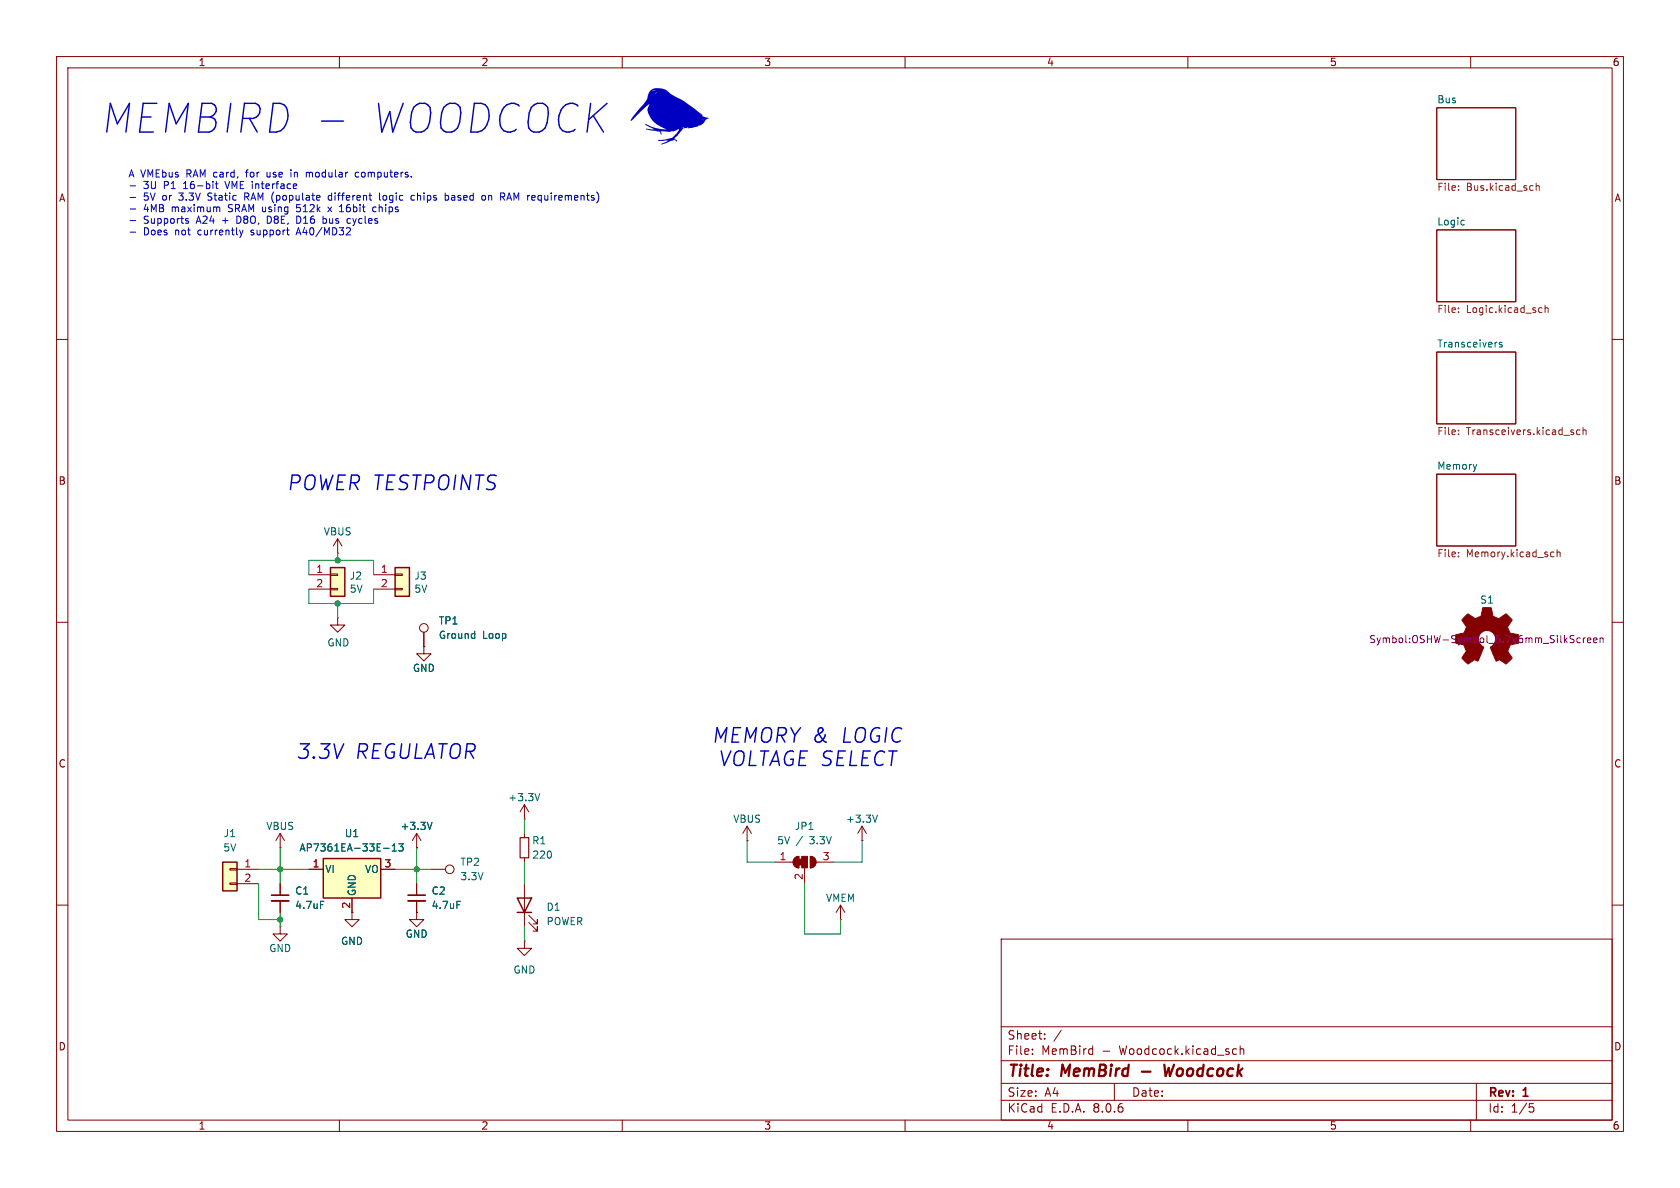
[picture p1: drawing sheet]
<svg xmlns="http://www.w3.org/2000/svg" width="297mm" height="210mm" viewBox="0 0 297 210" stroke-linecap="round" stroke-linejoin="round" font-family="sans-serif">
<g fill="none" stroke="#840000" stroke-width=".18">
<path d="M10 10h277v190h-277zM12 12h273v186h-273zM60 10v2M110 10v2M160 10v2M210 10v2M254 19.1h14v12.7h-14zM260 10v2M10 60h2M254 40.6h14v12.7h-14zM285 60h2M254 62.2h14v12.7h-14z"/>
<path d="M254 83.8h14v12.7h-14zM10 110h2M285 110h2M10 160h2M285 160h2M177 166h108v32h-108zM60 198v2M110 198v2M160 198v2M177 194.5h108M177 191.5h108M177 187.5h108"/>
<path d="M177 181.5h108M182.5 186.3v.1M182.5 185.5v.1M184.7 183.6v.1M184.7 182.8v.1M187.6 182.1l-1.3 2M193 185.4l.2 .1M193.2 184.9v1.5M193.2 186.3l-.2 .1M197 191.5v3M210 198v2M218.2 185.4l.4 .1"/>
<path d="M218.6 186.3l-.4 .1M219.2 185.5l.3-.1 .3 .1 .1 .9M219.2 184.9v1.5M260 198v2M261 191.5v6.5M270.4 195.1h.7M270.5 195.7h.4l.3 .3-.2 .5-.5 .1"/>
</g>
<path d="M201.9 189.4h1.5M205.8 188.2l.3 2 .5-1.4 .2 1.4 .8-2" fill="none" stroke="#840000" stroke-width=".4"/>
<g fill="#0000c2">
<path d="M115 16l.4-.3 .5-.1 1.7 .2 1.1 .9 2 1.1 1.8 1.2 1.7 1.3-.1 .2 1.3 .4-.4 .1-.9 1-.9 .4-.9 .2h-.6l.1 .1h-.1v-.1h.4l-.6-.1-.2 .2h-.5l.1-.2 .2 .1-.2-.1h1.8h-1.9l-.2 .1 .2 .2-1.6 1.8 .5 .3v.1l-.5-.3-1.5 .6-.9 .2 1.3-.6h-1.5h-.4l.1-.1h1.9h-1.9l3-.5h-.4l.7-.7 .4-.8-.9 .4h-2.3l.2 .5-.2 .1-.2-.5-.6-.2h1h-1.6l-1.1-.2-.1-.1 1.5 .1-1.8-1h.3l1.8 .7 1.8 .3-.9-.5h1.3l-1.5-.1h1.5h-1.5l-.2-.1h6.9h-6.9l-1.2-.9h9l-9-.1h9.2l-9.3-.1h9.5h-9.5h9l.7-.1-9.7 .1-.5-.8 9.3-.1-9.3 .1-.2-.7h8.6h-8.6v-.3l.3-.9-3.3 3 .1-.3h.2h-.2l.4-.6 1.8-2.1h7.3h-7.3l.3-.4h5.3h-5.3l.3-.5 .2-.9h1.1l.4-.3-.4 .3h-1.1l.2-.3h.5h-.5l.1-.1 1-.2-.3-.1-.3 .3h-.4z"/>
<circle cx="121.6" cy="22.6" r=".06"/>
</g>
<g fill="none" stroke="#840000" stroke-width=".18">
<path d="M254 19.1h14v12.7h-14zM254 40.6h14v12.7h-14zM254 62.2h14v12.7h-14zM59.7 97.8h.1M59.7 95.3l-.8 1.2M59.7 95.3v2.5M59.7 95.3l.8 1.2M254 83.8h14v12.7h-14zM59.7 109.2v1.3h1.3l-1.3 1.3-1.3-1.3h1.3M59.7 109.2h.1M74.9 114.3v1.3h1.3l-1.3 1.2-1.2-1.2h1.2M74.9 114.3h.1"/>
<path d="M74.9 111.8v2.5M49.5 156.2v2M49.5 159.3v2M92.7 144.8h.1M92.7 142.2l-.8 1.3M92.7 142.2v2.6M92.7 147.3v.8M92.7 151.6v.8M92.7 156.2v7.6M92.7 142.2l.8 1.3M132.1 148.6h.1M132.1 146.1l-.8 1.2"/>
<path d="M132.1 146.1v2.5M132.1 146.1l.7 1.2M137.2 152.4h3M140.5 151.7l.7-.3v2a1.02 1.02 0 0 1-.9-.6 1.02 1.02 0 0 1 .2-1.1zM142.2 153.4v2.8M143.3 151.4a1.02 1.02 0 0 1 1 1 1.02 1.02 0 0 1-1 1zM144.3 152.4h3M49.5 163.8v1.3h1.3l-1.3 1.3-1.2-1.3h1.2M49.5 163.8h.1M62.2 161.3v1.3h1.3l-1.3 1.2-1.2-1.2h1.2M73.7 161.3v1.3h1.2l-1.2 1.2-1.3-1.2h1.3M73.7 161.3h.1"/>
<path d="M92.7 166.4v1.2h1.3l-1.3 1.3-1.3-1.3h1.3M92.7 166.4h.1M93.5 163.1l1.5 1.5v-.8v.8h-.8M93.5 161.8l1.5 1.5v-.7v.7h-.8M148.6 162.6h.1M148.6 160l-.8 1.3M148.6 160v2.6M148.6 160l.8 1.3"/>
<circle cx="74.9" cy="111" r=".76"/>
</g>
<path d="M258.8 38.9l.1 .1M258.9 39.7l-.1 .1M264.6 60.5h.1M265.5 60.6l-.3-.1-.2 .2 .1 .2 .4 .1v.3h-.5M261.1 82.1l-.3 .8M83.8 112l.1 .1M83.9 111.6v1.2M83.9 112.8h-.1M56.7 159.3h.6M95.4 140.3l-.4 1.2" fill="none" stroke="#006464" stroke-width=".18"/>
<g fill="none" stroke="#725600" stroke-width=".18">
<path d="M257.9 32.9v.1M257.9 33.5v.2M271.6 32.4v1.3M271.6 32.9l.2-.1 .3 .1v.8M257.9 54.5v.1M257.9 55.1v.1M272.2 54.4l.4 .1M272.6 55.2h-.4M273.1 54.5l.2-.1 .3 .1 .1 .7M273.1 54v1.2M257.9 76.7v.1M257.9 76.1v.1"/>
<path d="M278.2 76.5v.3M279.3 76.1l-.3-.1-.3 .2 .1 .6h.5M279.9 76.1l.1-.1 .3 .1 .1 .7M279.9 75.6v1.2M257.9 97.6v.2M257.9 98.3v.1M274.4 97.6h.3M274.7 98.4h-.3M275.3 97.7l.1-.1h.4v.8M275.3 97.2v1.2"/>
</g>
<g fill="#840000" stroke="#840000" stroke-width=".18">
<path d="M259 109l.5-.5 .9 .6a.62 .62 0 0 0 1 0l.2-.1a1.62 1.62 0 0 0 .5-1.4l.1-.2h1.4l.2 .8a.74 .74 0 0 0 .7 1l.5 .2 1.3-.9 1 1.1-.4 .6a.75 .75 0 0 0-.1 1.2l.2 .5 1.4 .3 .1 1.5-1.5 .3v.1a1.23 1.23 0 0 0-.3 1.2l.6 1-.1 .2-1 .9-.8-.6a.54 .54 0 0 0-.8 .1l-1.1-2.4a2.33 2.33 0 0 0 .9-1.9 1.54 1.54 0 0 0-2.5-.7 1.54 1.54 0 0 0 .4 2.5l-1.1 2.5a.69 .69 0 0 0-1.1 .1l-.6 .4-1.1-1.1 .8-1.2-.2-.5a.71 .71 0 0 0-.9-.8l-.7-.1v-1.5l.4-.1a1.11 1.11 0 0 0 1.2-.7 .72 .72 0 0 0-.2-1.2l-.4-.6z"/>
<path d="M141.2 151.9h.5v1h-.5z"/>
<path d="M140.5 151.7l.7-.3v2a1.02 1.02 0 0 1-.9-.6 1.02 1.02 0 0 1 .2-1.1z"/>
<path d="M141.7 151.4h1v2h-1z"/>
<path d="M143.3 151.4a1.02 1.02 0 0 1 1 1 1.02 1.02 0 0 1-1 1z"/>
</g>
<path d="M279.4 112.8h-.4l-.2 .2 .1 .5h.5M279.9 112.8v.8M280.3 112.8l-.4 .2M280.6 113.2l.6-.1v-.3h-.4l-.2 .1 .1 .6h.5M281.7 113.2l.6-.1v-.3h-.4l-.2 .1 .1 .6h.5M282.9 112.9l.2-.1h.3v.8M282.9 112.8v.8" fill="none" stroke="#840084" stroke-width=".18"/>
<path d="M48 159.3h3.1" fill="none" stroke="#840000" stroke-width=".33"/>
<path d="M48 158.2h3.1" fill="none" stroke="#840000" stroke-width=".3"/>
<path d="M91.4 158.8h2.6l-1.3 2.5zM91.4 161.3h2.6" fill="none" stroke="#840000" stroke-width=".25"/>
<path d="M91.9 148.1h1.6v3.5h-1.6z" fill="none" stroke="#840000" stroke-width=".2"/>
<path d="M57.1 151.8h10.2v7h-10.2z" fill="#ffffc2"/>
<path d="M57.1 151.8h10.2v7h-10.2z" fill="none" stroke="#840000" stroke-width=".25"/>
<path d="M54.6 153.7h2.5M62.2 158.8v2.5M67.3 153.7h2.5" fill="none" stroke="#840000" stroke-width=".18"/>
<path d="M67.8 150h1M69.3 150.4h.8M69.3 149.5l.4-.3v1.2M70.5 149.2h.8l-.5 .5 .4 .1v.5l-.2 .1-.5-.1" fill="none" stroke="#006464" stroke-width=".18"/>
<path d="M58.4 100.3h2.6v5.1h-2.6z" fill="#ffffc2"/>
<g fill="none" stroke="#840000" stroke-width=".18">
<path d="M54.6 101.6h3.8M54.6 104.1h3.8M58.4 104h1.3v.3h-1.3zM58.4 101.5h1.3v.2h-1.3zM73.7 156.2v2M73.7 159.3v2M76.2 153.7h2.5"/>
<circle cx="79.5" cy="153.7" r=".76"/>
</g>
<path d="M58.4 100.3h2.6v5.1h-2.6z" fill="none" stroke="#840000" stroke-width=".25"/>
<path d="M72.1 159.3h3.1" fill="none" stroke="#840000" stroke-width=".33"/>
<path d="M72.1 158.2h3.1" fill="none" stroke="#840000" stroke-width=".3"/>
<path d="M80.8 159.3h.6" fill="none" stroke="#006464" stroke-width=".18"/>
<path d="M69.8 100.3h2.6v5.1h-2.6z" fill="#ffffc2"/>
<path d="M66 101.6h3.8M66 104.1h3.8M69.8 104h1.3v.3h-1.3zM69.8 101.5h1.3v.2h-1.3zM73.7 149.9h.1M73.7 147.3l-.8 1.3M73.7 147.3v2.6M73.7 147.3l.7 1.3M152.4 148.6h.1M152.4 146.1l-.8 1.2M152.4 146.1v2.5M152.4 146.1l.8 1.2" fill="none" stroke="#840000" stroke-width=".18"/>
<path d="M69.8 100.3h2.6v5.1h-2.6z" fill="none" stroke="#840000" stroke-width=".25"/>
<path d="M76.4 145.4l-.4 1.2M155.1 144.1l-.4 1.3" fill="none" stroke="#006464" stroke-width=".18"/>
<path d="M39.4 152.4h2.5v5.1h-2.5z" fill="#ffffc2"/>
<g fill="none" stroke="#840000" stroke-width=".18">
<path d="M74.9 114.3h.1M74.9 111.8v2.5M40.6 156.1h1.3v.2h-1.3zM40.6 153.5h1.3v.3h-1.3zM41.9 153.7h3.8M41.9 156.2h3.8M49.5 149.9h.1M49.5 147.3l-.7 1.3M49.5 147.3v2.6M49.5 156.2v2M49.5 159.3v2M49.5 147.3l.8 1.3"/>
<path d="M54.6 153.7h2.5M62.2 158.8v2.5M67.3 153.7h2.5M73.7 149.9h.1M73.7 156.2v2M73.7 159.3v2M73.7 161.3h.1"/>
</g>
<path d="M39.4 152.4h2.5v5.1h-2.5z" fill="none" stroke="#840000" stroke-width=".25"/>
<path d="M56.9 21.4h3.8" fill="none" stroke="#0000c2" stroke-width=".25"/>
<g fill="none" stroke="#0000c2" stroke-width=".18">
<path d="M23 32.9h1M23 34.9h1M23 36.9h1M23 39h1M32.9 39l.4 .2v.2l-.4 .1M32.9 38.7h.4M38.2 32.1v1.1l.4 .1M38.5 36.6l.4 .2v.6M39.8 32.1l.4 1.2M43.3 34.1v1.3M43.3 34.8h.5M47.2 30.5v.6l.2 .2"/>
<path d="M47.3 38.2v1.3h.3M51.4 30v.1M51.4 30.5v.8M52.4 37.3l.2 .1M52.8 38.2h-.3v1.3l.4-.1M54.2 30.5v.8M54.2 30.6l.3-.1 .2 .1M57.1 38.7l.4-.1 .2 .2M57.1 38.2v1.3M57.7 39.4l-.2 .1-.4-.1M58 36.6l.6 .8M58.6 34.6l-.3-.1-.3 .3 .1 .5h.5"/>
<path d="M58.6 36.6l-.6 .8M60 37.4h.7M60.4 36.2v1.2M61.5 39.4h.5M61.5 38.7h.5M63.4 30.5h-.4l-.2 .2 .1 .5h.5M66.5 36.6h-.4l-.2 .2 .1 .6h.5M67.1 34.1v1.1l.2 .2M67.8 34.6l-.1 .2 .1 .5M73.3 34.6l-.4-.1-.2 .3 .1 .5h.5M78.8 34.5l.4 .1 .1 .2v.5l-.5 .1M79.9 35v.3"/>
<path d="M85.6 34.5l.2 .3v.3l-.2 .3M86.4 34.5v.9M86.6 34.5l-.2 .2M89.2 34.2l-.7-.1v1.3M89.6 35.4l.4-1.3 .4 1.3M89.7 35h.6M23 41h1M42.4 40.7l.3 .8M42.7 41.5l-.2 .3M43 40.7l-.3 .8M52.5 41.2h.6M52.8 40.3l-.5 1.2"/>
</g>
<g fill="none" stroke="#009600" stroke-width=".18">
<path d="M59.7 97.8v1.3M54.6 101.6v-2.5h11.4v2.5M54.6 104.1v2.6h11.4v-2.6M59.7 106.7v2.5M45.7 153.7h8.9M45.7 156.2v6.4h3.8M49.5 149.9v6.3M69.8 153.7h6.4M73.7 149.9v6.3M92.7 144.8v2.5M92.7 152.4v3.8M132.1 148.6v3.8h5.1"/>
<path d="M142.2 156.2v8.9h6.4v-2.5M152.4 148.6v3.8h-5.1M49.5 161.3v2.5M92.7 163.8v2.6"/>
</g>
<path d="M83.8 112l.1 .1M83.9 111.6v1.2M83.9 112.8h-.1M56.7 159.3h.6M67.8 150h1M69.3 150.4h.8M69.3 149.5l.4-.3v1.2M70.5 149.2h.8l-.5 .5 .4 .1v.5l-.2 .1-.5-.1M76.4 145.4l-.4 1.2M80.8 159.3h.6" fill="none" stroke="#006464" stroke-width=".18"/>
<g fill="#009600" stroke="#009600" stroke-width=".18">
<circle cx="49.5" cy="153.7" r=".46"/>
<circle cx="73.7" cy="153.7" r=".46"/>
<circle cx="49.5" cy="162.6" r=".46"/>
<circle cx="59.7" cy="99.1" r=".46"/>
<circle cx="59.7" cy="106.7" r=".46"/>
</g>
<g font-size="7.1" fill="#0000c2">
<text x="17.5" y="23.9">MEMBIRD -</text>
<text x="64.9" y="23.9">WOODCOCK</text>
</g>
<g font-size="3.6" fill="#0000c2">
<text x="50.6" y="86.9">POWER TESTPOINTS</text>
<text x="125.7" y="131.5">MEMORY &amp;</text>
<text x="148.9" y="131.5">LOGIC</text>
<text x="52.3" y="134.4">3.3V</text>
<text x="62.8" y="134.4">REGULATOR</text>
<text x="126.8" y="135.6">VOLTAGE SELECT</text>
</g>
<g font-size="2.8" fill="#840000">
<text x="178" y="190.9">Title:</text>
<text x="187.7" y="190.9">MemBird</text>
<text x="207.4" y="190.9">Woodcock</text>
</g>
<g font-size="2.1" fill="#840000">
<text x="178" y="184">Sheet:</text>
<text x="178" y="186.7">File:</text>
<text x="184.1" y="186.7">MemBird</text>
<text x="194.9" y="186.7">-</text>
<text x="198" y="186.7">Woodcock.kicad_sch</text>
<text x="178" y="196.9">KiCad</text>
<text x="178" y="194.1">Size:</text>
<text x="184.7" y="194.1">A4</text>
<text x="185.7" y="196.9">E.D.A.</text>
<text x="193.3" y="196.9">8.0.6</text>
<text x="200" y="194.1">Date:</text>
<text x="263" y="194.3">Rev:</text>
<text x="263" y="196.9">Id:</text>
<text x="267.1" y="196.9">1/5</text>
<text x="269.4" y="194.3">1</text>
</g>
<g font-size="1.8" fill="#840000">
<text x="35" y="11.9">1</text>
<text x="85" y="11.9">2</text>
<text x="135" y="11.9">3</text>
<text x="185" y="11.9">4</text>
<text x="235" y="11.9">5</text>
<text x="285" y="11.9">6</text>
<text x="10.3" y="35.9">A</text>
<text x="285.3" y="35.9">A</text>
<text x="10.3" y="85.9">B</text>
<text x="285.3" y="85.9">B</text>
<text x="10.3" y="135.9">C</text>
<text x="285.3" y="135.9">C</text>
<text x="62" y="160.7" transform="rotate(-90 62 160.7)">2</text>
<text x="10.3" y="185.9">D</text>
<text x="285.3" y="185.9">D</text>
<text x="35" y="199.9">1</text>
<text x="85" y="199.9">2</text>
<text x="135" y="199.9">3</text>
<text x="185" y="199.9">4</text>
<text x="235" y="199.9">5</text>
<text x="285" y="199.9">6</text>
</g>
<g font-size="1.8" fill="#006464">
<text x="254" y="18.3">Bus</text>
<text x="254" y="39.9">Logic</text>
<text x="254" y="61.5">Transceivers</text>
<text x="254" y="83.1">Memory</text>
<text x="57.1" y="94.8">VBUS</text>
<text x="61.7" y="102.7">J2</text>
<text x="61.7" y="105">5V</text>
<text x="73.2" y="102.7">J3</text>
<text x="73.2" y="105">5V</text>
<text x="261.6" y="106.9">S1</text>
<text x="77.5" y="110.6">TP1</text>
<text x="77.5" y="113.1">Ground</text>
<text x="85.3" y="113.1">Loop</text>
<text x="57.8" y="114.5">GND</text>
<text x="72.9" y="119">GND</text>
<text x="89.8" y="141.8">+3.3V</text>
<text x="39.4" y="148.2">J1</text>
<text x="47" y="146.9">VBUS</text>
<text x="60.9" y="148.2">U1</text>
<text x="70.7" y="146.9">+3.3V</text>
<text x="94" y="149.5">R1</text>
<text x="129.5" y="145.6">VBUS</text>
<text x="137.3" y="149.5">5V</text>
<text x="140.4" y="146.9">JP1</text>
<text x="140.8" y="149.5">/</text>
<text x="143.3" y="149.5">3.3V</text>
<text x="149.5" y="145.6">+3.3V</text>
<text x="39.4" y="150.7">5V</text>
<text x="52.8" y="150.7">AP7361EA-33E-13</text>
<text x="57.4" y="154.5">VI</text>
<text x="64.4" y="154.5">VO</text>
<text x="81.3" y="153.3">TP2</text>
<text x="81.3" y="155.8">3.3V</text>
<text x="94" y="152">220</text>
<text x="52.1" y="158.3">C1</text>
<text x="52.1" y="160.9">4.7uF</text>
<text x="63.1" y="158.5" transform="rotate(-90 63.1 158.5)">GND</text>
<text x="76.2" y="158.3">C2</text>
<text x="76.2" y="160.9">4.7uF</text>
<text x="96.5" y="161.2">D1</text>
<text x="145.9" y="159.6">VMEM</text>
<text x="60.2" y="167.2">GND</text>
<text x="71.6" y="166">GND</text>
<text x="96.5" y="163.7">POWER</text>
<text x="47.5" y="168.5">GND</text>
<text x="90.7" y="172.3">GND</text>
</g>
<g font-size="1.8" fill="#0000c2">
<text x="22.6" y="31.7">A VMEbus</text>
<text x="25.3" y="33.7">3U</text>
<text x="25.3" y="35.8">5V</text>
<text x="28.8" y="35.8">or</text>
<text x="29.1" y="33.7">P1</text>
<text x="31.9" y="35.8">3.3V</text>
<text x="32.7" y="33.7">16-bit</text>
<text x="33.1" y="31.7">RAM card,</text>
<text x="37.2" y="35.8">Static</text>
<text x="40.4" y="33.7">VME interface</text>
<text x="43.9" y="35.8">RAM (populate</text>
<text x="44" y="31.7">for</text>
<text x="47.8" y="31.7">use</text>
<text x="52.2" y="31.7">in</text>
<text x="55.2" y="31.7">modular</text>
<text x="59.1" y="35.8">different</text>
<text x="64.1" y="31.7">computers.</text>
<text x="68.3" y="35.8">logic</text>
<text x="74.1" y="35.8">chips</text>
<text x="80.3" y="35.8">based</text>
<text x="87.1" y="35.8">on</text>
<text x="90.5" y="35.8">RAM requirements)</text>
<text x="25.3" y="37.8">4MB</text>
<text x="25.3" y="39.9">Supports</text>
<text x="25.3" y="41.9">Does</text>
<text x="30.5" y="37.8">maximum</text>
<text x="31.1" y="41.9">not</text>
<text x="34.9" y="39.9">A24</text>
<text x="35.3" y="41.9">currently</text>
<text x="39.5" y="39.9">+</text>
<text x="40.6" y="37.8">SRAM using</text>
<text x="42.3" y="39.9">D8O,</text>
<text x="44.8" y="41.9">support</text>
<text x="47.9" y="39.9">D8E,</text>
<text x="53.1" y="37.8">512k</text>
<text x="53.1" y="41.9">A40/MD32</text>
<text x="53.3" y="39.9">D16</text>
<text x="58.1" y="39.9">bus</text>
<text x="58.9" y="37.8">x</text>
<text x="61.1" y="37.8">16bit</text>
<text x="62.6" y="39.9">cycles</text>
<text x="67.2" y="37.8">chips</text>
</g>
<g font-size="1.8" fill="#725600">
<text x="254" y="34.1">File:</text>
<text x="259.2" y="34.1">Bus.kicad_sch</text>
<text x="254" y="55.7">File:</text>
<text x="259.2" y="55.7">Logic.kicad_sch</text>
<text x="254" y="77.2">File:</text>
<text x="259.2" y="77.2">Transceivers.kicad_sch</text>
<text x="254" y="98.8">File:</text>
<text x="259.2" y="98.8">Memory.kicad_sch</text>
</g>
<g font-size="1.8" fill="#a90000">
<text x="55.8" y="101.3">1</text>
<text x="67.2" y="101.3">1</text>
<text x="55.8" y="103.9">2</text>
<text x="67.2" y="103.9">2</text>
<text x="43.1" y="153.4">1</text>
<text x="43.1" y="156">2</text>
<text x="55.2" y="153.4">1</text>
<text x="67.9" y="153.4">3</text>
<text x="137.7" y="152.1">1</text>
<text x="142" y="155.6" transform="rotate(-90 142 155.6)">2</text>
<text x="145.3" y="152.1">3</text>
</g>
<text font-size="1.8" fill="#840084" x="242" y="113.9">Symbol:OSHW-Symbol_6.7x6mm_SilkScreen</text>
</svg>
